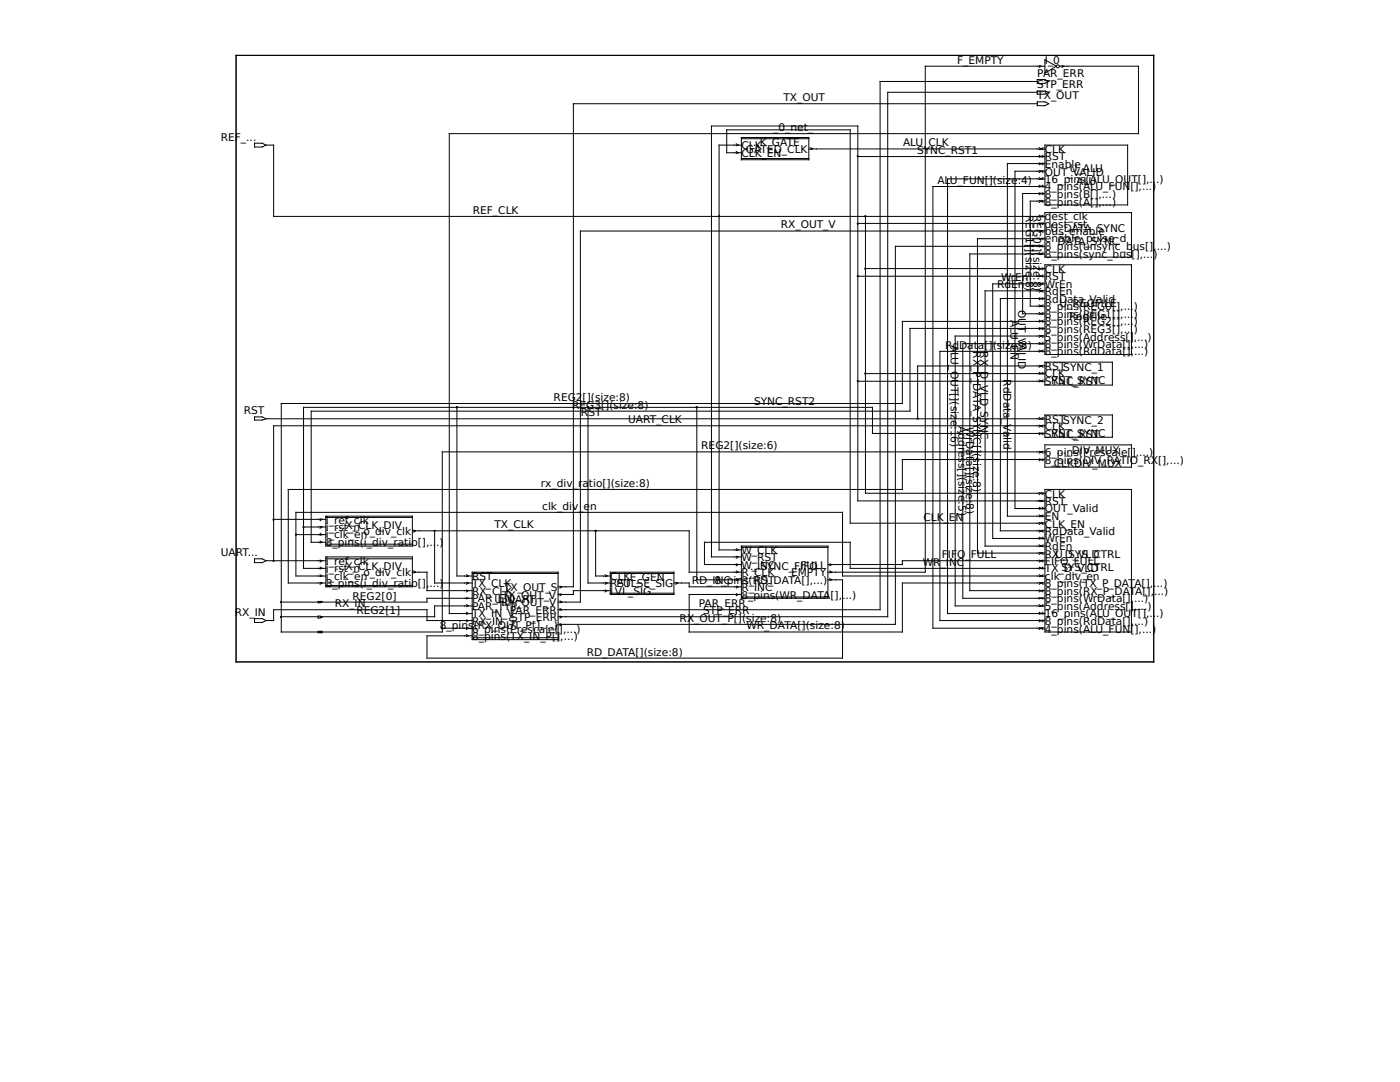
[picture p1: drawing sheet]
<svg xmlns="http://www.w3.org/2000/svg" width="279mm" height="216mm" viewBox="0 0 279 216" stroke-linecap="round" stroke-linejoin="round" font-family="sans-serif">
<g fill="none" stroke="#000" stroke-width=".2">
<path d="M47.1 11h183.2v121.1h-183.2zM207 18.4h-29.8v104.7h-65.8M207 16.3h-31.4v105.4h-64.2M207 18.2h1.5l.8 .2-.8 .4h-1.5zM207 15.9h1.5l.8 .4-.8 .3h-1.5zM207.4 13.1l.4 .1-.4 .3M208.5 11.9l2.3 1.3-2.3 1.4zM208.5 13.2h-23.8v101h-19.5M211.5 13.2h15.7v13.5h-137.5v95.7h4.5M212 13.1l.3 .1-.3 .3M50.8 28.6h1.5l.8 .4-.8 .3h-1.5zM53.1 29h1.5v14.2h153.9"/>
<path d="M146.9 28.7l.4 .3-.4 .1M146.9 30.2l.4 .3-.4 .1M148 29h-4.5v80.7h4.5M148 27.4h13.4v4.5h-13.4zM148 27.7h13.4M148 31.6h13.4M148 30.5h-3v-4.6h24.7v78.5h38.8M161.4 29.7h47.1M161.8 29.5l.4 .2-.4 .1M171.2 31.2h37.3M207 20.7h-92.6v96.4h-3M207 20.3h1.5l.8 .4-.8 .4h-1.5z"/>
<path d="M207.4 29.5l.4 .2M207.4 31l.4 .2M207.4 32.5l.4 .1M207.4 34l.4 .2M207.4 35.4l.4 .3M207.4 37l.4 .2M207.4 38.5l.4 .1M207.8 29.7l.4 .1M207.8 29.7l-.4 .1M207.8 31.2l.4 .2M207.8 31.2l-.4 .2M207.8 32.6l.4 .3"/>
<path d="M207.8 32.6l-.4 .3M207.8 34.2l.4 .2M207.8 34.2l-.4 .2M207.8 35.7l.4 .1M207.8 35.7l-.4 .1M207.8 37.2l.4 .1M207.8 37.2l-.4 .1M207.8 38.6l.4 .3M207.8 38.6l-.4 .3M208.2 29.5l-.4 .2M208.2 31l-.4 .2M208.2 32.5l-.4 .1"/>
<path d="M208.2 34l-.4 .2M208.2 35.4l-.4 .3M208.2 37l-.4 .2M208.2 38.5l-.4 .1M208.5 29h16.5v11.9h-16.5zM208.5 32.6h-7.5v70.4h7.5M208.5 35.7h-19.4v86.7h19.4M208.5 34.2h-5.9v67.3h5.9M208.5 38.6h-4.4v24h4.4M208.5 37.2h-22.3v88.1h22.3M171.2 55.1h37.3M171.2 44.6h37.3"/>
<path d="M172.7 53.6h35.8M172.7 43.2v55.2h35.8M207.4 53.5l.4 .1M207.4 54.9l.4 .2M207.4 56.4l.4 .2M207.4 57.9l.4 .1M207.4 59.4l.4 .2M207.4 47.5l.8 .3M207.4 46l.4 .1M207.4 44.4l.4 .2M207.4 42.9l.4 .3M207.4 48.9l.4 .2"/>
<path d="M207.4 50.4l.4 .3M207.4 40l.4 .1M207.8 53.6l.4 .2M207.8 53.6l-.4 .2M207.8 55.1l.4 .1M207.8 55.1l-.4 .1M207.8 56.6l.4 .2M207.8 56.6l-.4 .2M207.8 58l.4 .3M207.8 58l-.4 .3M207.8 59.6l.4 .2M207.8 59.6l-.4 .2"/>
<path d="M207.8 46.1l.4 .3M207.8 46.1l-.4 .3M207.8 44.6l.4 .2M207.8 44.6l-.4 .2M207.8 43.2l.4 .1M207.8 43.2l-.4 .1M207.8 49.1l.4 .2M207.8 49.1l-.4 .2M207.8 50.7l.4 .1M207.8 50.7l-.4 .1M207.8 40.1l.4 .3M207.8 40.1l-.4 .3"/>
<path d="M208.2 53.5l-.4 .1M208.2 54.9l-.4 .2M208.2 56.4l-.4 .2M208.2 57.9l-.4 .1M208.2 59.4l-.4 .2M208.2 47.5l-.8 .3M208.2 46l-.4 .1M208.2 44.4l-.4 .2M208.2 42.9l-.4 .3M208.2 48.9l-.4 .2M208.2 50.4l-.4 .3M208.2 40l-.4 .1"/>
<path d="M208.5 42.4h17.3v8.9h-17.3zM208.5 52.8h17.3v17.9h-17.3zM208.5 46.1h-92.7v74h-4.4M208.5 58h-11.9v51h11.9M208.5 56.6h-10.4v50.8h10.4M208.5 59.6h-8.9v46.3h8.9M208.5 50.7h-15v67.2h15M208.5 47.6h-13.4v62.8h13.4M208.5 40.1h-2.9v21h2.9M208.5 49.1h-29.8v75.5h-67.3M171.2 76.1h37.3M172.7 74.5h35.8"/>
<path d="M207.4 72.9l.4 .1M207.4 74.3l.4 .2M207.4 75.8l.4 .3M207.4 60.8l.4 .3M207.4 62.4l.4 .2M207.4 63.9l.4 .2M207.4 65.4l.4 .1M207.4 66.9l.4 .2M207.4 68.3l.4 .3M207.4 69.9l.4 .2M207.8 73l.4 .3M207.8 73l-.4 .3"/>
<path d="M207.8 74.5l.4 .2M207.8 74.5l-.4 .2M207.8 76.1l.4 .1M207.8 76.1l-.4 .1M207.8 61.1l.4 .1M207.8 61.1l-.4 .1M207.8 62.6l.4 .1M207.8 62.6l-.4 .1M207.8 64.1l.4 .2M207.8 64.1l-.4 .2M207.8 65.5l.4 .3M207.8 65.5l-.4 .3"/>
<path d="M207.8 67.1l.4 .2M207.8 67.1l-.4 .2M207.8 68.6l.4 .1M207.8 68.6l-.4 .1M207.8 70.1l.4 .1M207.8 70.1l-.4 .1M208.2 72.9l-.4 .1M208.2 74.3l-.4 .2M208.2 75.8l-.4 .3M208.2 60.8l-.4 .3M208.2 62.4l-.4 .2M208.2 63.9l-.4 .2"/>
<path d="M208.2 65.4l-.4 .1M208.2 66.9l-.4 .2M208.2 68.3l-.4 .3M208.2 69.9l-.4 .2M208.5 72.3h13.5v4.5h-13.5zM208.5 64.1h-28.4v16.4h-124v45.6h7.4M208.5 68.6h-16.3v50.8h16.3M208.5 67.1h-17.9v53.8h17.9M208.5 70.1h-20.9v53.7h20.9M208.5 73h-25.4v10.6M208.5 65.5h-26.9v16.5h-119.5v26.2h2.9M50.8 83.2h1.5l.8 .4-.8 .2h-1.5z"/>
<path d="M53.1 83.6h155.4M91.2 81.3v33.6h3M117.3 81.3v35h4.5M139.1 81.3v34.4h8.9M207.4 83.3l.4 .3M207.4 84.8l.4 .2M207.4 86.4l.4 .1M207.4 99.8l.8 .3M207.4 98.3l.4 .1M207.4 90l.4 .2M207.4 91.6l.4 .1M207.8 83.6l.4 .1"/>
<path d="M207.8 83.6l-.4 .1M207.8 85l.4 .2M207.8 85l-.4 .2M207.8 86.5l.4 .2M207.8 86.5l-.4 .2M207.8 98.4l.4 .3M207.8 98.4l-.4 .3M207.8 90.2l.4 .2M207.8 90.2l-.4 .2M207.8 91.7l.4 .2M207.8 91.7l-.4 .2M208.2 83.3l-.4 .3"/>
<path d="M208.2 84.8l-.4 .2M208.2 86.4l-.4 .1M208.2 99.8l-.8 .3M208.2 98.3l-.4 .1M208.2 90l-.4 .2M208.2 91.6l-.4 .1M208.5 82.8h13.5v4.4h-13.5zM208.5 88.8h17.3v4.4h-17.3zM208.5 97.7h17.3v28.4h-17.3zM208.5 90.2h-120.2v35.9h-24M208.5 91.7h-28.4v6h-122.6v18.6h7.5M208.5 99.9h-37.3v-74.8h-29.2v86h6"/>
<path d="M208.5 85h-153.9v26.9M208.5 86.5h-34.4v-5.2h-113.5v32.1h4.4M50.8 111.5h1.5l.8 .4-.8 .4h-1.5zM53.1 111.9h11.9M54.6 103.6h10.4M59.1 106.7h5.9M60.6 105.2h4.4M63.9 111.8l.4 .1-.4 .2M63.9 113.2l.4 .2-.4 .1M63.9 114.7l.4 .2-.4 .2M63.9 103.5l.4 .1-.4 .3M63.9 105l.4 .2-.4 .2"/>
<path d="M63.9 106.4l.4 .3-.4 .1M63.9 116.2l.4 .1-.4 .3M63.9 108l.4 .2-.4 .1M65 103h17.3v6h-17.3zM65 111.1h17.3v6h-17.3zM65 111.5h17.3M65 116.8h17.3M65 103.3h17.3M65 108.6h17.3M65 114.9h-5.9v-12.7h109v12.7h40.4M82.3 114.2h2.9v3.7h9M82.3 105.9h55.2v8.3h10.5"/>
<path d="M82.6 113.9l.3 .3-.3 .1M82.6 105.8l.3 .1-.3 .3M86.7 105.9v10.4h7.5M93.1 114.7l.4 .2-.4 .2M93.1 116.2l.4 .1-.4 .3M93.1 117.7l.4 .2-.4 .2M93.1 119.3l.4 .1-.4 .1M94.2 119.4h-9v.7h-21.2l-.5 .2v-.3h.8v.1M94.2 114.2h17.2v13.4h-17.2zM94.2 114.4h17.2M111.8 117l.3 .1-.3 .2M111.8 118.5l.3 .1-.3 .3"/>
<path d="M111.8 119.9l.3 .2-.3 .2M118.9 105.9v9h2.9M120.8 114.7l.4 .2-.4 .2M120.8 116.2l.4 .1-.4 .3M120.8 117.7l.4 .2-.4 .2M121.8 114.2h12.7v4.4h-12.7zM121.8 117.9h-7.4v.7h-3M121.8 114.4h12.7M121.8 118.4h12.7M134.5 116.3h3v.8h10.5M134.9 116.2l.4 .1-.4 .3M146.9 109.5l.4 .2-.4 .2"/>
<path d="M146.9 111l.4 .1-.4 .3M146.9 112.5l.4 .1-.4 .3M146.9 113.9l.4 .3-.4 .1M146.9 115.4l.4 .3-.4 .1M146.9 117l.4 .1-.4 .2M146.9 118.5l.4 .1-.4 .3M148 109h17.2v10.4h-17.2zM148 109.2h17.2M148 119.1h17.2M148 112.6h-7.4v-4.4h29.1v5.2h38.8M165.2 115.7h2.9v15.6h-82.9v-4.4h9M165.6 112.5l.4 .1-.4 .3"/>
<path d="M165.6 113.9l.4 .3-.4 .1M165.6 115.4l.4 .3-.4 .1M207.4 102.7l.4 .3M207.4 110.2l.4 .2M207.4 105.8l.4 .1M207.4 101.2l.4 .3M207.4 108.7l.4 .3M207.4 104.3l.4 .1M207.4 107.2l.4 .2M207.4 111.8l.4 .1M207.4 113.2l.4 .2M207.4 114.7l.4 .2"/>
<path d="M207.4 116.2l.4 .1M207.4 117.7l.4 .2M207.4 119.3l.8 .2M207.8 103l.4 .1M207.8 103l-.4 .1M207.8 110.4l.4 .2M207.8 110.4l-.4 .2M207.8 105.9l.4 .3M207.8 105.9l-.4 .3M207.8 101.5l.4 .1M207.8 101.5l-.4 .1M207.8 109l.4 .1"/>
<path d="M207.8 109l-.4 .1M207.8 104.4l.4 .2M207.8 104.4l-.4 .2M207.8 107.4l.4 .2M207.8 107.4l-.4 .2M207.8 111.9l.4 .2M207.8 111.9l-.4 .2M207.8 113.4l.4 .1M207.8 113.4l-.4 .1M207.8 114.9l.4 .2M207.8 114.9l-.4 .2M207.8 116.3l.4 .3"/>
<path d="M207.8 116.3l-.4 .3M207.8 117.9l.4 .2M207.8 117.9l-.4 .2M208.2 102.7l-.4 .3M208.2 110.2l-.4 .2M208.2 105.8l-.4 .1M208.2 101.2l-.4 .3M208.2 108.7l-.4 .3M208.2 104.3l-.4 .1M208.2 107.2l-.4 .2M208.2 111.8l-.4 .1M208.2 113.2l-.4 .2"/>
<path d="M208.2 114.7l-.4 .2M208.2 116.2l-.4 .1M208.2 117.7l-.4 .2M208.2 119.3l-.8 .2M208.5 116.3h-28.4v9.8h-42.6v-7.5h10.5M208.5 111.9h-28.4v.7h-14.9M50.8 123.4h1.5l.8 .4-.8 .4h-1.5zM53.1 123.8h1.5v-2.1h30.6v2.1h9M56.1 120.1h7.4M56.1 123.1h7.4M63.5 126h.8v.2h-.8zM88.3 125.3h5.9"/>
<path d="M93.1 120.7l.4 .2-.4 .1M93.1 122.2l.4 .2-.4 .2M93.1 123.7l.4 .1-.4 .3M93.1 125.2l.4 .1-.4 .3M93.1 126.6l.4 .3-.4 .1M94.2 120.9h-7.5v2.2h-22.7l-.5-.2v.4h.4l.4-.1v-.1M94.2 127.3h17.2M111.8 121.4l.3 .3-.3 .1M111.8 122.9l.3 .2-.3 .2M111.8 124.5l.3 .1-.3 .2M207.4 120.7l.4 .2M207.4 122.2l.4 .2"/>
<path d="M207.4 123.7l.4 .1M207.4 125.2l.4 .1M207.8 120.9l.4 .1M207.8 120.9l-.4 .1M207.8 122.4l.4 .2M207.8 122.4l-.4 .2M207.8 123.8l.4 .3M207.8 123.8l-.4 .3M207.8 125.3l.4 .3M207.8 125.3l-.4 .3M208.2 120.7l-.4 .2M208.2 122.2l-.4 .2"/>
<path d="M208.2 123.7l-.4 .1M208.2 125.2l-.4 .1"/>
<circle cx="211.1" cy="13.2" r=".3"/>
<circle cx="56.1" cy="123.1" r=".11"/>
<circle cx="56.1" cy="120.1" r=".11"/>
<circle cx="88.2" cy="125.4" r=".11"/>
</g>
<g fill="#000" stroke="#000" stroke-width=".2">
<circle cx="171.2" cy="31.2" r=".11"/>
<circle cx="143.5" cy="43.1" r=".11"/>
<circle cx="171.2" cy="44.6" r=".11"/>
<circle cx="171.2" cy="55.1" r=".11"/>
<circle cx="172.7" cy="43.1" r=".11"/>
<circle cx="172.7" cy="53.6" r=".11"/>
<circle cx="171.2" cy="76" r=".11"/>
<circle cx="172.7" cy="74.5" r=".11"/>
<circle cx="91.2" cy="81.3" r=".11"/>
<circle cx="117.4" cy="81.3" r=".11"/>
<circle cx="139" cy="81.3" r=".11"/>
<circle cx="183.1" cy="83.5" r=".11"/>
<circle cx="54.6" cy="103.7" r=".11"/>
<circle cx="54.6" cy="111.9" r=".11"/>
<circle cx="59.1" cy="106.7" r=".11"/>
<circle cx="60.6" cy="105.2" r=".11"/>
<circle cx="86.7" cy="105.9" r=".11"/>
<circle cx="118.9" cy="105.9" r=".11"/>
</g>
<g font-size="2.1">
<text x="191" y="12.7">F_EMPTY</text>
<text x="207" y="17.7">STP_ERR</text>
<text x="207" y="15.4">PAR_ERR</text>
<text x="208.5" y="12.8">I</text>
<text x="209.2" y="12.8">_0</text>
<text x="156.3" y="20.2">TX_OUT</text>
<text x="207" y="19.8">TX_OUT</text>
<text x="44.1" y="28.1">REF_...</text>
<text x="148" y="29.7">CLK</text>
<text x="149.6" y="29.2">...K_GATE</text>
<text x="154.3" y="26.2">_0_net_</text>
<text x="180.2" y="29.2">ALU_CLK</text>
<text x="148" y="31.2">CLK_EN</text>
<text x="148.8" y="30.5">GATED_CLK</text>
<text x="183" y="30.7">SYNC_RST1</text>
<text x="208.5" y="30.5">CLK</text>
<text x="208.5" y="32">RST</text>
<text x="208.5" y="35.1">OUT_VALID</text>
<text x="208.5" y="33.5">Enable</text>
<text x="213.5" y="34.4">U_ALU</text>
<text x="187.1" y="36.7">AL</text>
<text x="189.6" y="36.7">U_FUN[](size</text>
<text x="203.1" y="36.7">:4)</text>
<text x="208.5" y="38">4_pins(ALU_FUN</text>
<text x="208.5" y="36.4">16_pinAsL(U</text>
<text x="208.5" y="41">8_pins(A[],...)</text>
<text x="208.5" y="39.5">8_pins(B[],...)</text>
<text x="217.5" y="36.4">ALU_OUT[],..</text>
<text x="225.6" y="38">[],...)</text>
<text x="230.8" y="36.4">.)</text>
<text x="94.4" y="42.7">REF_CLK</text>
<text x="155.8" y="45.6">RX_OUT_V</text>
<text x="204.7" y="42.9" transform="rotate(90 204.7 42.9)">REG1[</text>
<text x="206.2" y="42.9" transform="rotate(90 206.2 42.9)">REG0[</text>
<text x="208.5" y="43.9">dest_clk</text>
<text x="208.5" y="45.5">dest_rst</text>
<text x="208.5" y="47">bus_enable</text>
<text x="209.7" y="46.4">U_DATA_SYNC</text>
<text x="204.7" y="49.5" transform="rotate(90 204.7 49.5)">](</text>
<text x="204.7" y="51.2" transform="rotate(90 204.7 51.2)">siz</text>
<text x="204.7" y="54" transform="rotate(90 204.7 54)">e</text>
<text x="206.2" y="49.5" transform="rotate(90 206.2 49.5)">](</text>
<text x="206.2" y="51.2" transform="rotate(90 206.2 51.2)">siz</text>
<text x="206.2" y="54" transform="rotate(90 206.2 54)">e</text>
<text x="208.5" y="48.4">enDATA_SYNC</text>
<text x="208.5" y="49.9">8_pins(unsync_b</text>
<text x="208.5" y="51.4">8_pins(sync_bus[],...)</text>
<text x="211.2" y="48.4">able_pulse_d</text>
<text x="226.1" y="49.9">us[],</text>
<text x="230.8" y="49.9">...)</text>
<text x="199" y="57.5">RdE</text>
<text x="199.8" y="56.1">Wr</text>
<text x="202.6" y="56.1">En</text>
<text x="203.2" y="57.5">n</text>
<text x="204.7" y="55.3" transform="rotate(90 204.7 55.3)">:8)</text>
<text x="206.2" y="55.3" transform="rotate(90 206.2 55.3)">:8)</text>
<text x="208.5" y="58.9">RdEn</text>
<text x="208.5" y="57.4">WrEn</text>
<text x="208.5" y="55.9">RST</text>
<text x="208.5" y="54.5">CLK</text>
<text x="201.7" y="63.8" transform="rotate(90 201.7 63.8)">ALU_</text>
<text x="203.2" y="61.8" transform="rotate(90 203.2 61.8)">OUT_</text>
<text x="208.5" y="64.9">8_pins(REG2[],...</text>
<text x="208.5" y="60.5">RdData_Valid</text>
<text x="208.5" y="61.8">8_pUins(REG0[],...</text>
<text x="208.5" y="63.4">8_pinRse(gFile</text>
<text x="213" y="61.3">_REGFILE</text>
<text x="216.1" y="63.4">REG1[],...</text>
<text x="226.3" y="64.9">)</text>
<text x="226.3" y="61.8">)</text>
<text x="226.3" y="63.4">)</text>
<text x="188.6" y="69.6">RdDat</text>
<text x="189.7" y="68.8" transform="rotate(90 189.7 68.8)">A</text>
<text x="189.7" y="70.3" transform="rotate(90 189.7 70.3)">LU_OUT[](siz</text>
<text x="194.2" y="70.1" transform="rotate(90 194.2 70.1)">RX_P_</text>
<text x="195.2" y="69.6">a[](s</text>
<text x="195.7" y="70.1" transform="rotate(90 195.7 70.1)">RX_D_VLD_SYNC</text>
<text x="200" y="69.6">ize</text>
<text x="201.7" y="68.9" transform="rotate(90 201.7 68.9)">E</text>
<text x="201.7" y="70.2" transform="rotate(90 201.7 70.2)">N</text>
<text x="203" y="69.6">:8)</text>
<text x="203.2" y="67.4" transform="rotate(90 203.2 67.4)">V</text>
<text x="203.2" y="68.7" transform="rotate(90 203.2 68.7)">A</text>
<text x="203.2" y="70.2" transform="rotate(90 203.2 70.2)">LID</text>
<text x="208.5" y="66.4">8_pins(REG3[],...</text>
<text x="208.5" y="69.3">8_pins(WrData[],</text>
<text x="208.5" y="70.9">8_pins(RdData[],...)</text>
<text x="208.5" y="67.9">5_pins(Address[]</text>
<text x="226.3" y="66.4">)</text>
<text x="226.3" y="67.9">,...)</text>
<text x="226.3" y="69.3">...)</text>
<text x="194.2" y="76.4" transform="rotate(90 194.2 76.4)">DATA_SYNC[]</text>
<text x="200.3" y="75.7" transform="rotate(90 200.3 75.7)">RdData_Valid</text>
<text x="208.5" y="75.3">CLK</text>
<text x="208.5" y="76.8">SRST_SYNC</text>
<text x="208.5" y="73.9">RST</text>
<text x="209.9" y="76.8">YNC_RST</text>
<text x="210.2" y="74">...SYNC_1</text>
<text x="48.6" y="82.7">RST</text>
<text x="110.5" y="80">REG</text>
<text x="114.2" y="81.5">REG3[](size:8)</text>
<text x="114.9" y="80">2</text>
<text x="116" y="83.1">R</text>
<text x="116.3" y="80">[](size:8)</text>
<text x="117.4" y="83.1">ST</text>
<text x="150.5" y="80.8">SYNC_RST2</text>
<text x="189.7" y="83.7" transform="rotate(90 189.7 83.7)">e</text>
<text x="125.3" y="84.5">UART_CLK</text>
<text x="140" y="89.7">REG2[](size:6)</text>
<text x="189.7" y="85" transform="rotate(90 189.7 85)">:1</text>
<text x="189.7" y="87.1" transform="rotate(90 189.7 87.1)">6)</text>
<text x="191.3" y="85" transform="rotate(90 191.3 85)">Address[](siz</text>
<text x="192.8" y="85.2" transform="rotate(90 192.8 85.2)">WrDat</text>
<text x="208.5" y="85.9">CLK</text>
<text x="208.5" y="87.4">SRST_SYNC</text>
<text x="208.5" y="84.3">RST</text>
<text x="209.9" y="87.4">YNC_RST</text>
<text x="210.2" y="84.6">...SYNC_2</text>
<text x="192.8" y="91.8" transform="rotate(90 192.8 91.8)">a[](size:</text>
<text x="194.2" y="90.4" transform="rotate(90 194.2 90.4)">(s</text>
<text x="194.2" y="92.3" transform="rotate(90 194.2 92.3)">ize:8)</text>
<text x="208.5" y="92.6">8_CpLins(DIV_UX</text>
<text x="208.5" y="91.1">6_.p..i_DIV_MUX</text>
<text x="212.9" y="91.1">ns(Prescale[</text>
<text x="213" y="93.1">KDIV_MRATIO_RX[],...)</text>
<text x="225.9" y="91.1">],...)</text>
<text x="107.9" y="97.2">rx_div_r</text>
<text x="108.2" y="101.7">clk_div_e</text>
<text x="116.2" y="97.2">a</text>
<text x="117.5" y="97.2">tio[](size:8)</text>
<text x="117.8" y="101.7">n</text>
<text x="191.3" y="98.7" transform="rotate(90 191.3 98.7)">e</text>
<text x="191.3" y="100" transform="rotate(90 191.3 100)">:5)</text>
<text x="192.8" y="100.4" transform="rotate(90 192.8 100.4)">8)</text>
<text x="208.5" y="99.3">CLK</text>
<text x="208.5" y="100.7">RST</text>
<text x="65" y="104.5">i</text>
<text x="65" y="106">i</text>
<text x="65" y="107.4">i</text>
<text x="65.6" y="104.5">_ref_clk</text>
<text x="65.6" y="106">_r.st_n</text>
<text x="65.6" y="107.4">_clk_en</text>
<text x="67.6" y="105.5">..X_CLK_DIV</text>
<text x="72.5" y="106.8">o_div_clk</text>
<text x="98.7" y="105.4">TX_CLK</text>
<text x="184.3" y="103.9">CLK_</text>
<text x="189.4" y="103.9">E</text>
<text x="190.7" y="103.9">N</text>
<text x="208.5" y="105.3">CLK_EN</text>
<text x="208.5" y="106.8">RdData_Valid</text>
<text x="208.5" y="102.2">OUT_Valid</text>
<text x="208.5" y="103.8">EN</text>
<text x="44.1" y="111">UART...</text>
<text x="65" y="112.8">i</text>
<text x="65" y="109">8_pins(i_div_ratio[],..</text>
<text x="65.6" y="112.8">_ref_clk</text>
<text x="67.6" y="113.7">..X_CLK_DIV</text>
<text x="87.1" y="109">.)</text>
<text x="148" y="113.5">W._..INC</text>
<text x="148" y="112">W_RST</text>
<text x="148" y="110.5">W_CLK</text>
<text x="151.8" y="113.7">SYNC_FIFFULL</text>
<text x="161.6" y="113.7">O</text>
<text x="184.1" y="112.9">W</text>
<text x="186.2" y="112.9">R</text>
<text x="187.7" y="112.9">_I</text>
<text x="188" y="111.4">F</text>
<text x="189.2" y="111.4">IF</text>
<text x="189.4" y="112.9">N</text>
<text x="191" y="112.9">C</text>
<text x="191" y="111.4">O</text>
<text x="192.7" y="111.4">_</text>
<text x="193.7" y="111.4">FULL</text>
<text x="208.5" y="108.2">WrEn</text>
<text x="208.5" y="111.3">RXU__D_VLD</text>
<text x="208.5" y="112.8">FIFO_FULL</text>
<text x="208.5" y="109.7">RdEn</text>
<text x="213.2" y="111.4">SYS_CTRL</text>
<text x="65" y="114.2">i</text>
<text x="65" y="115.7">i</text>
<text x="65" y="117.2">8_pins(i_div_ratio[],</text>
<text x="65.6" y="114.2">_r.st_n</text>
<text x="65.6" y="115.7">_clk_en</text>
<text x="70.4" y="119.6">REG2[0]</text>
<text x="72.5" y="114.9">o_div_clk</text>
<text x="85.7" y="117.2">...)</text>
<text x="94.2" y="115.7">RST</text>
<text x="94.2" y="117.2">TX_CLK</text>
<text x="94.2" y="118.7">RX_CLK</text>
<text x="100.2" y="119.5">TX_OUT_V</text>
<text x="100.6" y="118">TX_OUT_S</text>
<text x="121.8" y="115.7">CL..K.E_GEN</text>
<text x="121.8" y="117.2">RPULSE_SIG</text>
<text x="121.8" y="118.7">LVL_SIG</text>
<text x="123.3" y="117.2">ST</text>
<text x="138" y="116.6">RD_I8_pin</text>
<text x="142.8" y="116.6">NC</text>
<text x="148" y="118">R_INC</text>
<text x="148" y="116.5">R_RST</text>
<text x="148" y="114.9">R_CLK</text>
<text x="148" y="119.5">8_pins(WR_DATA[],.</text>
<text x="148.3" y="116.5">s(RD_DATA[],...)</text>
<text x="157.9" y="114.9">EMPTY</text>
<text x="168.7" y="119.5">..)</text>
<text x="208.5" y="117.2">8_pins(TX_P_DATA[],.</text>
<text x="208.5" y="114.2">TX_SDY_SV_LCDTRL</text>
<text x="208.5" y="118.7">8_pins(RX_P_DATA[],</text>
<text x="208.5" y="115.7">clk_div_en</text>
<text x="230.3" y="118.7">...)</text>
<text x="230.8" y="117.2">..)</text>
<text x="46.9" y="122.9">RX_IN</text>
<text x="66.8" y="121.2">RX_IN</text>
<text x="71.1" y="122.6">REG2[1]</text>
<text x="87.8" y="125.5">8_pins</text>
<text x="94.2" y="120.1">PAR_UE_N</text>
<text x="94.2" y="121.7">PAR_TYP</text>
<text x="94.2" y="123.2">TX_IN_V</text>
<text x="94.2" y="124.7">RX_IN_S</text>
<text x="94.5" y="125.5">(RX_OUT_P[],...)</text>
<text x="100.1" y="120.9">RUARUT_V</text>
<text x="101.5" y="120.9">X_OT</text>
<text x="101.7" y="122.4">PAR_ERR</text>
<text x="102" y="124">STP_ERR</text>
<text x="135.6" y="124.1">RX_OUT_P[](size:8)</text>
<text x="139.4" y="121.2">PAR_ERR</text>
<text x="140.3" y="122.6">STP_ERR</text>
<text x="149" y="125.6">WR_DATA[](size:8)</text>
<text x="208.5" y="120.1">8_pins(WrData[],</text>
<text x="208.5" y="124.7">8_pins(RdData[],</text>
<text x="208.5" y="121.7">5_pins(Address[]</text>
<text x="208.5" y="123.2">16_pins(ALU_OUT[],..</text>
<text x="226.3" y="121.7">,...)</text>
<text x="226.3" y="124.7">...)</text>
<text x="226.3" y="120.1">...)</text>
<text x="230.8" y="123.2">.)</text>
<text x="94.2" y="126.2">6_pins(Prescale[</text>
<text x="94.2" y="127.6">8_pins(TX_IN_P[],...)</text>
<text x="111.6" y="126.2">],...)</text>
<text x="117.1" y="130.8">RD_DATA[](size:8)</text>
<text x="208.5" y="126.2">4_pins(ALU_FUN[],...)</text>
</g>
</svg>
